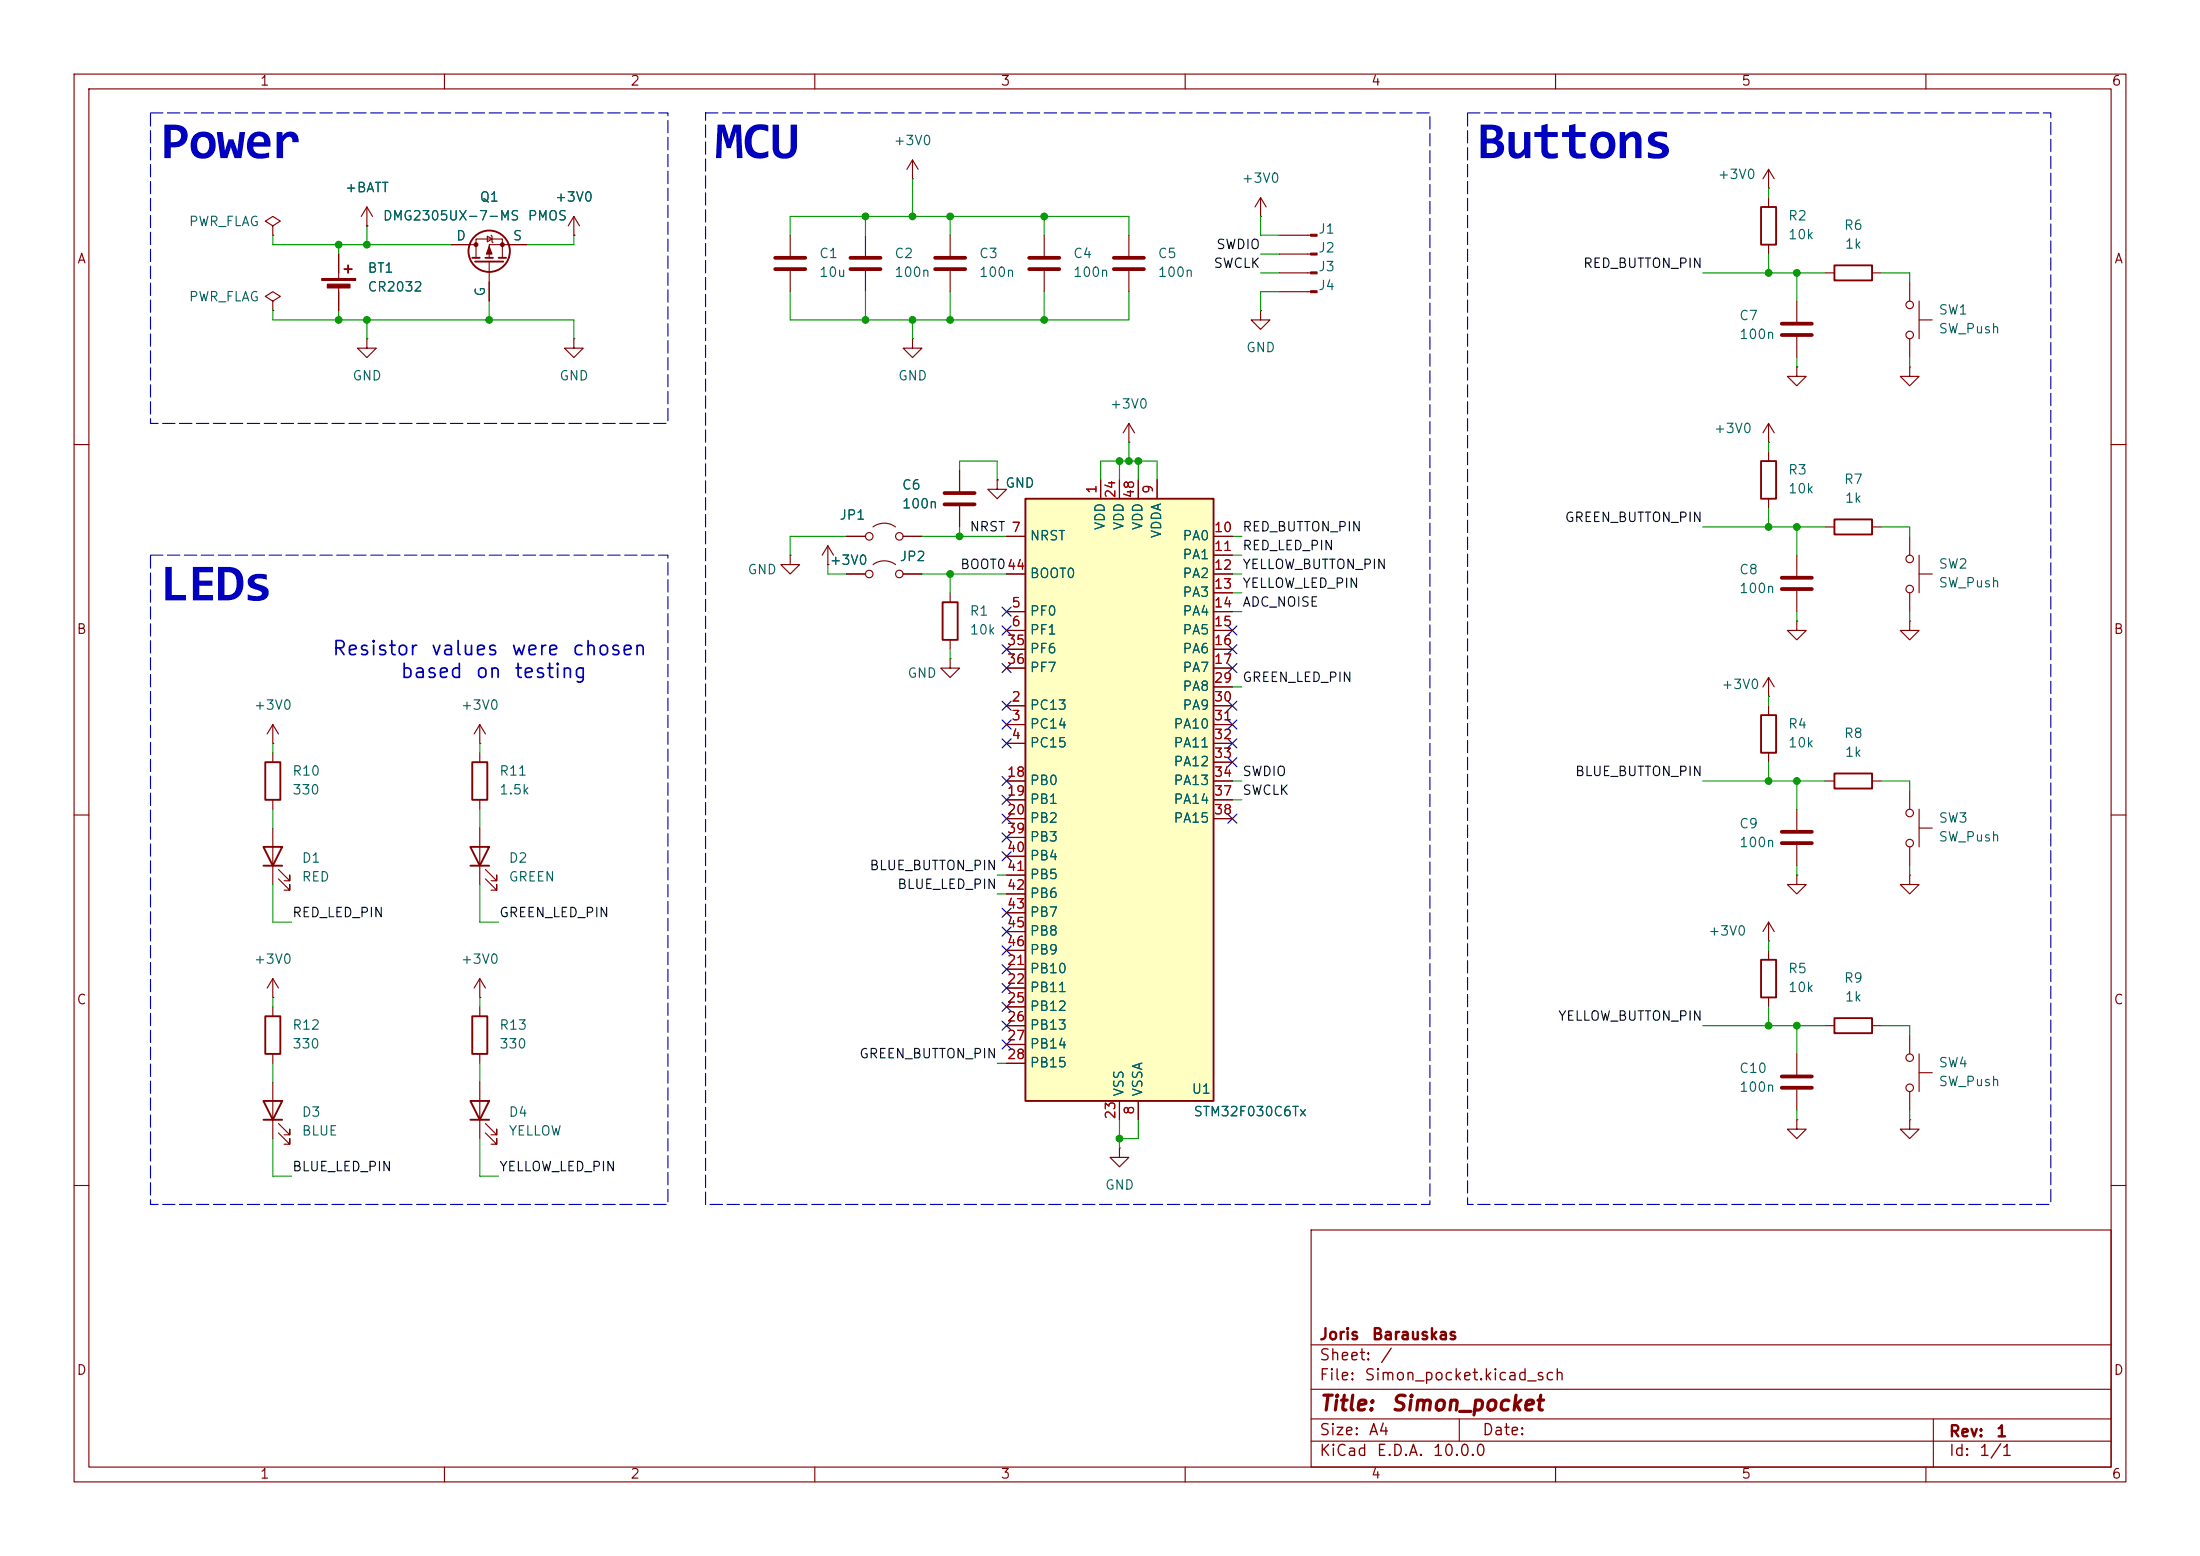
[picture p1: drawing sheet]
<svg xmlns="http://www.w3.org/2000/svg" width="297mm" height="210mm" viewBox="0 0 297 210" stroke-linecap="round" stroke-linejoin="round" font-family="sans-serif">
<g fill="none" stroke="#840000" stroke-width=".15">
<path d="M10 10h277v190h-277zM12 12h273v186h-273zM60 10v2M110 10v2M160 10v2M210 10v2M260 10v2M36.8 30.5l1-.7-1-.6-1 .6 1 .7v1.3M36.8 31.8h.1M45.7 34.3v3.3M45.7 38.6v3.3M49.5 30.5h.1"/>
<path d="M49.5 27.9l-.7 1.3M49.5 27.9l.8 1.3M49.5 27.9v2.6M61 33h3.3M64.3 34.8v-2.5h3.5v2.5M65.8 31.9l.6 .4-.6 .3zM66 35.3v5.3M66.3 31.8l.1 .1v.7l.1 .2M71.1 33h-5.1v1.8M77.5 31.8h.1M77.5 29.2l-.8 1.3M77.5 29.2l.7 1.3"/>
<path d="M77.5 29.2v2.6M106.7 31.8v2.7M106.7 36.6v2.8M116.8 31.8v2.7M116.8 36.6v2.8M123.2 24.1h.1M123.2 21.6l-.8 1.3M123.2 21.6l.8 1.3M123.2 21.6v2.5M128.3 31.8v2.7M128.3 36.6v2.8M141 31.8v2.7"/>
<path d="M141 36.6v2.8M170.2 29.2h.1M170.2 26.7l-.8 1.2M170.2 26.7l.7 1.2M170.2 26.7v2.5M172.7 31.8h4.2M172.7 36.8h4.2M172.7 34.3h4.2M172.7 39.4h4.2M238.8 25.4h.1M238.8 22.9v2.5M238.8 26.7v1.2"/>
<path d="M238.8 33v1.3M238.8 22.9l-.8 1.2M238.8 22.9l.7 1.2M246.4 36.8h1.2M252.7 36.8h1.3M257.8 38.1v2.5M49.5 45.7v1.3h1.3l-1.3 1.3-1.2-1.3h1.2M49.5 45.7h.1M77.5 45.7v1.3h1.2l-1.2 1.3-1.3-1.3h1.3M77.5 45.7h.1M123.2 45.7v1.3h1.3l-1.3 1.3-1.3-1.3h1.3M123.2 45.7h.1"/>
<path d="M152.4 59.7h.1M152.4 57.2l-.8 1.2M152.4 57.2l.8 1.2M152.4 57.2v2.5M170.2 41.9v1.3h1.2l-1.2 1.3-1.3-1.3h1.3M170.2 41.9h.1M238.8 59.7h.1M238.8 57.2v2.5M238.8 57.2l-.8 1.2M238.8 57.2l.7 1.2M242.6 49.5v1.3h1.2l-1.2 1.3-1.3-1.3h1.3M242.6 49.5h.1"/>
<path d="M242.6 40.6v2.8M242.6 45.5v2.8M257.8 49.5v1.3h1.3l-1.3 1.3-1.3-1.3h1.3M257.8 49.5h.1M257.8 45.7v2.6M259.1 40.6v5.1M259.1 43.2h1.8M10 60h2M106.7 74.9v1.3h1.2l-1.2 1.3-1.3-1.3h1.3M106.7 74.9h.1M114.3 77.5h2.5M117.9 76.2a2.54 2.54 0 0 1 3 0"/>
<path d="M121.9 77.5h2.6M129.5 63.5v2.8M129.5 68.3v2.8M134.6 64.8v1.2h1.3l-1.3 1.3-1.3-1.3h1.3M134.6 64.8h.1M238.8 61v1.2M238.8 67.3v1.3M242.6 74.9v2.8M242.6 79.8v2.8M246.4 71.1h1.2M252.7 71.1h1.3M257.8 72.4v2.5"/>
<path d="M259.1 77.5h1.8M259.1 74.9v5.1M285 60h2M128.3 88.9v1.3h1.2l-1.2 1.2-1.3-1.2h1.3M128.3 88.9h.1M128.3 80v1.3M128.3 86.4v1.2M238.8 94h.1M238.8 91.4v2.6M238.8 95.3v1.2M238.8 91.4l-.8 1.3M238.8 91.4l.7 1.3"/>
<path d="M242.6 83.8v1.3h1.2l-1.2 1.3-1.3-1.3h1.3M242.6 83.8h.1M257.8 83.8v1.3h1.3l-1.3 1.3-1.3-1.3h1.3M257.8 83.8h.1M257.8 80v2.6M10 110h2M238.8 101.6v1.3M242.6 118.1v1.3h1.2l-1.2 1.3-1.3-1.3h1.3M242.6 118.1h.1M242.6 109.2v2.8M242.6 114v2.8M246.4 105.4h1.2"/>
<path d="M252.7 105.4h1.3M257.8 118.1v1.3h1.3l-1.3 1.3-1.3-1.3h1.3M257.8 118.1h.1M257.8 106.7v2.5M257.8 114.3v2.5M259.1 109.2v5.1M259.1 111.8h1.8M285 110h2M64.8 134.6h.1M64.8 132.1l-.8 1.3M64.8 132.1l.7 1.3M64.8 132.1v2.5"/>
<path d="M64.8 135.9v1.3M238.8 127h.1M238.8 124.5v2.5M238.8 128.3v1.2M238.8 134.6v1.3M238.8 124.5l-.8 1.2M238.8 124.5l.7 1.2M246.4 138.4h1.2M252.7 138.4h1.3M257.8 139.7v2.5M64.8 142.2v1.3M151.1 154.9v1.3h1.3l-1.3 1.3-1.2-1.3h1.2"/>
<path d="M151.1 154.9h.1M242.6 151.1v1.3h1.2l-1.2 1.3-1.3-1.3h1.3M242.6 151.1h.1M242.6 142.2v2.8M242.6 147.1v2.8M257.8 151.1v1.3h1.3l-1.3 1.3-1.3-1.3h1.3M257.8 151.1h.1M257.8 147.3v2.6M259.1 144.8h1.8M259.1 142.2v5.1M10 160h2M177 166h108v32h-108z"/>
<path d="M285 160h2M60 198v2M110 198v2M160 198v2M177 194.5h108M177 191.5h108M177 187.5h108M177 181.5h108M197 191.5v3M210 198v2M260 198v2M261 191.5v6.5"/>
<circle cx="257.8" cy="45.2" r=".51"/>
<circle cx="257.8" cy="41.1" r=".51"/>
<circle cx="117.3" cy="77.5" r=".51"/>
<circle cx="121.4" cy="77.5" r=".51"/>
<circle cx="257.8" cy="79.5" r=".51"/>
<circle cx="257.8" cy="75.4" r=".51"/>
<circle cx="257.8" cy="109.7" r=".51"/>
<circle cx="257.8" cy="113.8" r=".51"/>
<circle cx="257.8" cy="146.8" r=".51"/>
<circle cx="257.8" cy="142.7" r=".51"/>
</g>
<g fill="none" stroke="#840000" stroke-width=".25">
<path d="M46.5 36.3h1M47 35.8v1M63.8 34.8h1M64.1 35.3h3.8M65.5 34.8h1M67.3 34.8h1M237.7 27.9h2.1v5.1h-2.1zM247.6 35.8h5.1v2h-5.1zM237.7 62.2h2.1v5.1h-2.1zM247.6 70.1h5.1v2h-5.1zM127.3 81.3h2v5.1h-2zM237.7 96.5h2.1v5.1h-2.1z"/>
<path d="M247.6 104.4h5.1v2h-5.1zM63.8 137.2h2v5h-2zM237.7 129.5h2.1v5.1h-2.1zM247.6 137.4h5.1v2h-5.1z"/>
<circle cx="66" cy="33.9" r="2.79"/>
</g>
<g fill="#840000" stroke="#840000" stroke-width=".15">
<path d="M176.9 31.6h.9v.3h-.9z"/>
<path d="M176.9 36.7h.9v.3h-.9z"/>
<path d="M176.9 34.2h.9v.2h-.9z"/>
<path d="M176.9 39.2h.9v.3h-.9z"/>
<path d="M66 33.3l.4 1h-.7z"/>
<path d="M43.4 37.6h4.6v.2h-4.6z"/>
<path d="M44.2 38.4h3v.5h-3z"/>
<circle cx="64.3" cy="33" r=".25"/>
<circle cx="67.8" cy="33" r=".25"/>
</g>
<g fill="none" stroke="#840000" stroke-width=".51">
<path d="M104.6 34.8h4.1M104.6 36.3h4.1M114.8 34.8h4.1M114.8 36.3h4.1M126.2 34.8h4.1M126.2 36.3h4.1M138.9 34.8h4.1M138.9 36.3h4.1M240.5 43.7h4.1M240.5 45.2h4.1M127.5 66.5h4.1M127.5 68.1h4.1"/>
<path d="M240.5 78h4.1M240.5 79.5h4.1M240.5 112.3h4.1M240.5 113.8h4.1M240.5 145.3h4.1M240.5 146.8h4.1"/>
</g>
<path d="M138.4 67.3h25.4v81.3h-25.4z" fill="#ffffc2"/>
<path d="M138.4 67.3h25.4v81.3h-25.4zM35.6 114.3h2.5l-1.3 2.5zM35.6 116.8h2.5M35.8 102.9h2v5.1h-2zM63.5 114.3h2.5l-1.2 2.5zM63.5 116.8h2.5M63.8 102.9h2v5.1h-2zM35.8 137.2h2v5h-2zM35.6 148.6h2.5l-1.3 2.5zM35.6 151.1h2.5M63.5 148.6h2.5l-1.2 2.5zM63.5 151.1h2.5" fill="none" stroke="#840000" stroke-width=".25"/>
<g fill="none" stroke="#840000" stroke-width=".15">
<path d="M45.7 34.3v2.5M45.7 39.4v2.5M49.5 30.5h.1M61 33h2.5M66 38.1v2.5M68.6 33h2.5M77.5 31.8h.1M152.4 31.8v2.7M152.4 36.6v2.8M36.8 40.6l1-.6-1-.6-1 .6 1 .6v1.3M36.8 41.9h.1M111.8 76.2h.1"/>
<path d="M111.8 73.7l-.8 1.2M111.8 73.7l.7 1.2M111.8 73.7v2.5M114.3 72.4h2.5M114.3 77.5h2.5M117.9 71.1a2.54 2.54 0 0 1 3 0M121.9 72.4h2.6M121.9 77.5h2.6M129.5 63.5v2.8M129.5 68.3v2.8M134.6 64.8h.1M135.9 72.4h2.5"/>
<path d="M135.9 77.5h2.5M148.6 64.8v2.5M151.1 64.8v2.5M153.7 64.8v2.5M156.2 64.8v2.5M163.8 72.4h2.6M163.8 74.9h2.6M163.8 77.5h2.6M36.8 97.8l-.7 1.3M36.8 97.8l.8 1.3M36.8 97.8v2.5M64.8 97.8v2.5"/>
<path d="M64.8 97.8l-.8 1.3M64.8 97.8l.7 1.3M135.9 95.3h2.5M135.9 97.8h2.5M135.9 82.6h2.5M135.9 85.1h2.5M135.9 87.6h2.5M135.9 90.2h2.5M163.8 95.3h2.6M163.8 97.8h2.6M163.8 82.6h2.6M163.8 85.1h2.6"/>
<path d="M163.8 80h2.6M163.8 87.6h2.6M163.8 90.2h2.6M163.8 92.7h2.6M36.8 100.3h.1M36.8 101.6v1.3M36.8 108v1.2M36.8 111.8v7.6M37.6 118.6l1.5 1.5v-.7v.7h-.7M37.6 117.3l1.5 1.6v-.8v.8h-.7M64.8 100.3h.1M64.8 101.6v1.3"/>
<path d="M64.8 108v1.2M64.8 111.8v7.6M65.5 118.6l1.6 1.5v-.7v.7h-.8M65.5 117.3l1.6 1.6v-.8v.8h-.8M135.9 100.3h2.5M135.9 105.4h2.5M135.9 108h2.5M135.9 110.5h2.5M135.9 113h2.5M135.9 115.6h2.5M135.9 118.1h2.5M163.8 100.3h2.6"/>
<path d="M163.8 105.4h2.6M163.8 108h2.6M163.8 110.5h2.6M163.8 102.9h2.6M36.8 134.6h.1M36.8 132.1v2.5M36.8 135.9v1.3M36.8 132.1l-.7 1.3M36.8 132.1l.8 1.3M135.9 130.8h2.5M135.9 133.4h2.5M135.9 135.9h2.5"/>
<path d="M135.9 138.4h2.5M135.9 120.7h2.5M135.9 123.2h2.5M135.9 125.7h2.5M135.9 128.3h2.5M36.8 142.2v1.3M36.8 146.1v7.6M37.6 152.9l1.5 1.5v-.7v.7h-.7M37.6 151.6l1.5 1.6v-.8v.8h-.7M64.8 146.1v7.6M65.5 152.9l1.6 1.5v-.7v.7h-.8M65.5 151.6l1.6 1.6v-.8v.8h-.8"/>
<path d="M135.9 141h2.5M135.9 143.5h2.5M151.1 148.6v2.5M153.7 148.6v2.5"/>
<circle cx="117.3" cy="72.4" r=".51"/>
<circle cx="121.4" cy="72.4" r=".51"/>
</g>
<path d="M150.4 34.8h4M150.4 36.3h4" fill="none" stroke="#840000" stroke-width=".51"/>
<g fill="none" stroke="#009600" stroke-width=".15">
<path d="M36.8 31.8v1.2h24.2M45.7 33v1.3M49.5 30.5v2.5M77.5 31.8v1.2h-6.4M106.7 31.8v-2.6h45.7v2.6M106.7 39.4v3.8h45.7v-3.8M116.8 29.2v2.6M116.8 39.4v3.8M123.2 24.1v5.1M128.3 29.2v2.6M128.3 39.4v3.8M141 29.2v2.6"/>
<path d="M141 39.4v3.8M170.2 29.2v2.6h2.5M170.2 34.3h2.5M170.2 36.8h2.5M172.7 39.4h-2.5v2.5M229.9 36.8h16.5M238.8 25.4v1.3M238.8 34.3v2.5M242.6 36.8v3.8M254 36.8h3.8v1.3M36.8 41.9v1.3h40.7v2.5M45.7 41.9v1.3"/>
<path d="M49.5 43.2v2.5M66 40.6v2.6M123.2 43.2v2.5M152.4 59.7v2.5M238.8 59.7v1.3M242.6 48.3v1.2M257.8 48.3v1.2M111.8 76.2v1.3h2.5M114.3 72.4h-7.6v2.5M124.5 77.5h11.4M124.5 72.4h11.4M128.3 77.5v2.5"/>
<path d="M129.5 63.5v-1.3h5.1v2.6M129.5 71.1v1.3M148.6 64.8v-2.6h7.6v2.6M151.1 62.2v2.6M153.7 62.2v2.6M166.4 77.5h1.2M166.4 74.9h1.2M166.4 72.4h1.2M229.9 71.1h16.5M238.8 68.6v2.5M242.6 71.1v3.8M254 71.1h3.8v1.3"/>
<path d="M128.3 87.6v1.3M166.4 92.7h1.2M166.4 82.6h1.2M166.4 80h1.2M238.8 94v1.3M242.6 82.6v1.2M257.8 82.6v1.2M36.8 100.3v1.3M36.8 109.2v2.6M36.8 119.4v5.1h2.6M64.8 100.3v1.3M64.8 109.2v2.6"/>
<path d="M64.8 119.4v5.1h2.5M134.6 118.1h1.3M166.4 105.4h1.2M166.4 108h1.2M229.9 105.4h16.5M238.8 102.9v2.5M242.6 105.4v3.8M242.6 116.8v1.3M254 105.4h3.8v1.3M257.8 116.8v1.3M36.8 134.6v1.3M64.8 134.6v1.3"/>
<path d="M134.6 120.7h1.3M229.9 138.4h16.5M238.8 127v1.3M238.8 135.9v2.5M242.6 138.4v3.8M254 138.4h3.8v1.3M36.8 143.5v2.6M36.8 153.7v5.1h2.6M64.8 143.5v2.6M64.8 153.7v5.1h2.5M134.6 143.5h1.3M151.1 151.1v3.8"/>
<path d="M153.7 151.1v2.6h-2.6M242.6 149.9v1.2M257.8 149.9v1.2"/>
</g>
<g fill="none" stroke="#000084" stroke-width=".15">
<path d="M135.3 84.5l1.2 1.2M135.3 81.9l1.2 1.3M135.3 87l1.2 1.2M135.3 94.6l1.2 1.3M135.3 97.2l1.2 1.2M135.3 99.7l1.2 1.2M135.3 89.6l1.2 1.2M136.5 84.5l-1.2 1.2M136.5 81.9l-1.2 1.3M136.5 87l-1.2 1.2M136.5 94.6l-1.2 1.3M136.5 97.2l-1.2 1.2"/>
<path d="M136.5 99.7l-1.2 1.2M136.5 89.6l-1.2 1.2M165.8 87l1.2 1.2M165.8 94.6l1.2 1.3M165.8 99.7l1.2 1.2M165.8 84.5l1.2 1.2M165.8 89.6l1.2 1.2M165.8 97.2l1.2 1.2M167 87l-1.2 1.2M167 99.7l-1.2 1.2M167 94.6l-1.2 1.3M167 84.5l-1.2 1.2"/>
<path d="M167 89.6l-1.2 1.2M167 97.2l-1.2 1.2M135.3 109.9l1.2 1.2M135.3 107.3l1.2 1.3M135.3 104.8l1.2 1.2M135.3 115l1.2 1.2M135.3 112.4l1.2 1.2M136.5 109.9l-1.2 1.2M136.5 107.3l-1.2 1.3M136.5 104.8l-1.2 1.2M136.5 115l-1.2 1.2M136.5 112.4l-1.2 1.2"/>
<path d="M165.8 102.3l1.2 1.2M165.8 109.9l1.2 1.2M167 109.9l-1.2 1.2M167 102.3l-1.2 1.2M135.3 127.7l1.2 1.2M135.3 125.1l1.2 1.2M135.3 135.3l1.2 1.2M135.3 130.2l1.2 1.2M135.3 137.8l1.2 1.2M135.3 132.7l1.2 1.3M135.3 122.6l1.2 1.2M136.5 127.7l-1.2 1.2"/>
<path d="M136.5 125.1l-1.2 1.2M136.5 135.3l-1.2 1.2M136.5 130.2l-1.2 1.2M136.5 137.8l-1.2 1.2M136.5 132.7l-1.2 1.3M136.5 122.6l-1.2 1.2M135.3 140.4l1.2 1.2M136.5 140.4l-1.2 1.2"/>
</g>
<path d="M20.3 15.2h69.9v42h-69.9zM95.2 15.2h97.8v147.4h-97.8zM198.1 15.2h78.8v147.4h-78.8zM20.3 74.9h69.9v87.7h-69.9z" fill="none" stroke="#0000c2" stroke-width=".15" stroke-dasharray="1.7 .6"/>
<g fill="#009600" stroke="#009600" stroke-width=".14">
<circle cx="238.8" cy="36.8" r=".46"/>
<circle cx="242.6" cy="36.8" r=".46"/>
<circle cx="116.8" cy="43.2" r=".46"/>
<circle cx="123.2" cy="43.2" r=".46"/>
<circle cx="128.3" cy="43.2" r=".46"/>
<circle cx="153.7" cy="62.2" r=".46"/>
<circle cx="151.1" cy="62.2" r=".46"/>
<circle cx="152.4" cy="62.2" r=".46"/>
<circle cx="141" cy="43.2" r=".46"/>
<circle cx="238.8" cy="71.1" r=".46"/>
<circle cx="242.6" cy="71.1" r=".46"/>
<circle cx="242.6" cy="105.4" r=".46"/>
<circle cx="238.8" cy="105.4" r=".46"/>
<circle cx="238.8" cy="138.4" r=".46"/>
<circle cx="242.6" cy="138.4" r=".46"/>
<circle cx="151.1" cy="153.7" r=".46"/>
<circle cx="123.2" cy="29.2" r=".46"/>
<circle cx="128.3" cy="29.2" r=".46"/>
<circle cx="116.8" cy="29.2" r=".46"/>
<circle cx="141" cy="29.2" r=".46"/>
<circle cx="128.3" cy="77.5" r=".46"/>
<circle cx="129.5" cy="72.4" r=".46"/>
<circle cx="45.7" cy="43.2" r=".46"/>
<circle cx="49.5" cy="33" r=".46"/>
<circle cx="49.5" cy="43.2" r=".46"/>
<circle cx="45.7" cy="33" r=".46"/>
<circle cx="66" cy="43.2" r=".46"/>
</g>
<g font-size="7.1" fill="#0000c2">
<text x="21.7" y="21.3">Power</text>
<text x="96.5" y="21.3">MCU</text>
<text x="199.4" y="21.3">Buttons</text>
<text x="21.7" y="81">LEDs</text>
</g>
<g font-size="2" fill="#840000">
<text x="178" y="190.9">Title:</text>
<text x="187.7" y="190.9">Simon_pocket</text>
</g>
<g font-size="1.9" fill="#0000c2">
<text x="44.7" y="88.9">Resistor</text>
<text x="58" y="88.9">values</text>
<text x="68.9" y="88.9">were</text>
<text x="77.1" y="88.9">chosen</text>
<text x="53.9" y="92">based</text>
<text x="64.1" y="92">on</text>
<text x="69.3" y="92">testing</text>
</g>
<g font-size="1.5" fill="#840000">
<text x="178" y="184">Sheet:</text>
<text x="178" y="181.2">Joris</text>
<text x="185.1" y="181.2">Barauskas</text>
<text x="186.2" y="184">/</text>
<text x="178" y="186.7">File:</text>
<text x="184.1" y="186.7">Simon_pocket.kicad_sch</text>
<text x="178" y="196.9">KiCad</text>
<text x="178" y="194.1">Size:</text>
<text x="184.7" y="194.1">A4</text>
<text x="185.7" y="196.9">E.D.A.</text>
<text x="193.3" y="196.9">10.0.0</text>
<text x="200" y="194.1">Date:</text>
<text x="263" y="194.3">Rev:</text>
<text x="263" y="196.9">Id:</text>
<text x="267.1" y="196.9">1/1</text>
<text x="269.4" y="194.3">1</text>
</g>
<g font-size="1.3" fill="#840000">
<text x="35" y="11.9">1</text>
<text x="85" y="11.9">2</text>
<text x="135" y="11.9">3</text>
<text x="185" y="11.9">4</text>
<text x="235" y="11.9">5</text>
<text x="285" y="11.9">6</text>
<text x="10.3" y="35.9">A</text>
<text x="285.3" y="35.9">A</text>
<text x="10.3" y="85.9">B</text>
<text x="285.3" y="85.9">B</text>
<text x="10.3" y="135.9">C</text>
<text x="285.3" y="135.9">C</text>
<text x="10.3" y="185.9">D</text>
<text x="285.3" y="185.9">D</text>
<text x="35" y="199.9">1</text>
<text x="85" y="199.9">2</text>
<text x="135" y="199.9">3</text>
<text x="185" y="199.9">4</text>
<text x="235" y="199.9">5</text>
<text x="285" y="199.9">6</text>
</g>
<g font-size="1.3" fill="#006464">
<text x="120.5" y="19.9">+3V0</text>
<text x="46.5" y="26.3">+BATT</text>
<text x="64.7" y="27.5">Q1</text>
<text x="74.8" y="27.5">+3V0</text>
<text x="167.5" y="25">+3V0</text>
<text x="231.8" y="24.5">+3V0</text>
<text x="25.4" y="30.8">PWR_FLAG</text>
<text x="51.6" y="30.1">DMG2305UX-7-MS</text>
<text x="61.5" y="32.8">D</text>
<text x="69.1" y="32.8">S</text>
<text x="71.2" y="30.1">PMOS</text>
<text x="110.5" y="35.2">C1</text>
<text x="120.7" y="35.2">C2</text>
<text x="132.1" y="35.2">C3</text>
<text x="144.8" y="35.2">C4</text>
<text x="156.2" y="35.2">C5</text>
<text x="177.9" y="31.9">J1</text>
<text x="177.9" y="34.4">J2</text>
<text x="241.3" y="30.1">R2</text>
<text x="241.3" y="32.6">10k</text>
<text x="248.8" y="31.3">R6</text>
<text x="249" y="33.9">1k</text>
<text x="25.4" y="41">PWR_FLAG</text>
<text x="49.5" y="37.1">BT1</text>
<text x="49.5" y="39.7">CR2032</text>
<text x="65.8" y="40.1" transform="rotate(-90 65.8 40.1)">G</text>
<text x="110.5" y="37.7">10u</text>
<text x="120.7" y="37.7">100n</text>
<text x="132.1" y="37.7">100n</text>
<text x="144.8" y="37.7">100n</text>
<text x="156.2" y="37.7">100n</text>
<text x="177.9" y="36.9">J3</text>
<text x="177.9" y="39.5">J4</text>
<text x="168.1" y="47.9">GND</text>
<text x="234.7" y="43.5">C7</text>
<text x="234.7" y="46.1">100n</text>
<text x="261.6" y="42.8">SW1</text>
<text x="261.6" y="45.3">SW_Push</text>
<text x="47.5" y="51.7">GND</text>
<text x="75.4" y="51.7">GND</text>
<text x="121.2" y="51.7">GND</text>
<text x="149.8" y="55.5">+3V0</text>
<text x="231.3" y="58.8">+3V0</text>
<text x="241.3" y="64.4">R3</text>
<text x="248.8" y="65.6">R7</text>
<text x="113.2" y="70.5">JP1</text>
<text x="121.7" y="66.4">C6</text>
<text x="121.7" y="68.9">100n</text>
<text x="135.6" y="66.1">GND</text>
<text x="149.5" y="71.6" transform="rotate(-90 149.5 71.6)">VDD</text>
<text x="152" y="71.6" transform="rotate(-90 152 71.6)">VDD</text>
<text x="154.5" y="71.6" transform="rotate(-90 154.5 71.6)">VDD</text>
<text x="241.3" y="66.9">10k</text>
<text x="249" y="68.2">1k</text>
<text x="100.8" y="77.8">GND</text>
<text x="111.9" y="76.6">+3V0</text>
<text x="121.4" y="76">JP2</text>
<text x="138.9" y="73.3">NRST</text>
<text x="157.1" y="72.7" transform="rotate(-90 157.1 72.7)">VDDA</text>
<text x="159.6" y="73.3">PA0</text>
<text x="159.6" y="75.8">PA1</text>
<text x="234.7" y="77.8">C8</text>
<text x="261.6" y="77.1">SW2</text>
<text x="130.8" y="83.4">R1</text>
<text x="138.9" y="83.4">PF0</text>
<text x="138.9" y="78.3">BOOT0</text>
<text x="159.6" y="78.3">PA2</text>
<text x="159.6" y="80.9">PA3</text>
<text x="159.6" y="83.4">PA4</text>
<text x="234.7" y="80.4">100n</text>
<text x="261.6" y="79.6">SW_Push</text>
<text x="130.8" y="86">10k</text>
<text x="138.9" y="86">PF1</text>
<text x="138.9" y="88.5">PF6</text>
<text x="159.6" y="86">PA5</text>
<text x="159.6" y="88.5">PA6</text>
<text x="122.4" y="91.8">GND</text>
<text x="138.9" y="91">PF7</text>
<text x="159.6" y="91">PA7</text>
<text x="159.6" y="93.6">PA8</text>
<text x="232.3" y="93.3">+3V0</text>
<text x="34.2" y="96.1">+3V0</text>
<text x="62.1" y="96.1">+3V0</text>
<text x="138.9" y="96.1">PC13</text>
<text x="138.9" y="98.7">PC14</text>
<text x="138.9" y="101.2">PC15</text>
<text x="158.3" y="98.7">PA10</text>
<text x="158.3" y="101.2">PA11</text>
<text x="159.6" y="96.1">PA9</text>
<text x="241.3" y="98.7">R4</text>
<text x="241.3" y="101.2">10k</text>
<text x="248.8" y="99.9">R8</text>
<text x="39.4" y="107.5">330</text>
<text x="39.4" y="105">R10</text>
<text x="67.3" y="107.5">1.5k</text>
<text x="67.3" y="105">R11</text>
<text x="138.9" y="106.3">PB0</text>
<text x="158.3" y="103.7">PA12</text>
<text x="158.3" y="106.3">PA13</text>
<text x="249" y="102.5">1k</text>
<text x="138.9" y="108.8">PB1</text>
<text x="138.9" y="111.4">PB2</text>
<text x="138.9" y="113.9">PB3</text>
<text x="158.3" y="108.8">PA14</text>
<text x="158.3" y="111.4">PA15</text>
<text x="234.7" y="112.1">C9</text>
<text x="261.6" y="111.4">SW3</text>
<text x="261.6" y="113.9">SW_Push</text>
<text x="40.6" y="116.8">D1</text>
<text x="40.6" y="119.3">RED</text>
<text x="68.6" y="116.8">D2</text>
<text x="68.6" y="119.3">GREEN</text>
<text x="138.9" y="116.4">PB4</text>
<text x="138.9" y="119">PB5</text>
<text x="234.7" y="114.7">100n</text>
<text x="138.9" y="121.5">PB6</text>
<text x="138.9" y="124.1">PB7</text>
<text x="34.2" y="130.4">+3V0</text>
<text x="62.1" y="130.4">+3V0</text>
<text x="138.9" y="131.7">PB10</text>
<text x="138.9" y="126.6">PB8</text>
<text x="138.9" y="129.1">PB9</text>
<text x="230.5" y="126.6">+3V0</text>
<text x="241.3" y="131.7">R5</text>
<text x="138.9" y="134.2">PB11</text>
<text x="138.9" y="136.8">PB12</text>
<text x="241.3" y="134.2">10k</text>
<text x="248.8" y="132.9">R9</text>
<text x="249" y="135.5">1k</text>
<text x="39.4" y="141.8">330</text>
<text x="39.4" y="139.3">R12</text>
<text x="67.3" y="141.8">330</text>
<text x="67.3" y="139.3">R13</text>
<text x="138.9" y="139.3">PB13</text>
<text x="138.9" y="141.8">PB14</text>
<text x="138.9" y="144.4">PB15</text>
<text x="152" y="148.1" transform="rotate(-90 152 148.1)">VSS</text>
<text x="154.5" y="148.1" transform="rotate(-90 154.5 148.1)">VSSA</text>
<text x="160.8" y="147.9">U1</text>
<text x="234.7" y="147.7">100n</text>
<text x="234.7" y="145.1">C10</text>
<text x="261.6" y="144.4">SW4</text>
<text x="261.6" y="146.9">SW_Push</text>
<text x="40.6" y="151">D3</text>
<text x="40.6" y="153.6">BLUE</text>
<text x="68.6" y="151">D4</text>
<text x="68.6" y="153.6">YELLOW</text>
<text x="161" y="151">STM32F030C6Tx</text>
<text x="149.1" y="160.9">GND</text>
</g>
<g font-size="1.3" fill="#0f0f0f">
<text x="164.1" y="33.9">SWDIO</text>
<text x="163.7" y="36.5">SWCLK</text>
<text x="213.6" y="36.5">RED_BUTTON_PIN</text>
<text x="211.2" y="70.8">GREEN_BUTTON_PIN</text>
<text x="129.5" y="77.1">BOOT044</text>
<text x="130.8" y="72">NRST 7</text>
<text x="167.6" y="72">RED_BUTTON_PIN</text>
<text x="167.6" y="77.1">YELLOW_BUTTON_PIN</text>
<text x="167.6" y="74.6">RED_LED_PIN</text>
<text x="167.6" y="79.7">YELLOW_LED_PIN</text>
<text x="167.6" y="82.2">ADC_NOISE</text>
<text x="167.6" y="92.4">GREEN_LED_PIN</text>
<text x="167.6" y="107.6">SWCLK</text>
<text x="167.6" y="105.1">SWDIO</text>
<text x="212.6" y="105.1">BLUE_BUTTON_PIN</text>
<text x="117.3" y="117.8">BLUE_BUTTON_PIN</text>
<text x="39.4" y="124.1">RED_LED_PIN</text>
<text x="67.3" y="124.1">GREEN_LED_PIN</text>
<text x="121.1" y="120.3">BLUE_LED_PIN</text>
<text x="115.9" y="143.2">GREEN_BUTTON_PIN</text>
<text x="210.3" y="138.1">YELLOW_BUTTON_PIN</text>
<text x="39.4" y="158.4">BLUE_LED_PIN</text>
<text x="67.3" y="158.4">YELLOW_LED_PIN</text>
</g>
<g font-size="1.3" fill="#a90000">
<text x="148.3" y="66.7" transform="rotate(-90 148.3 66.7)">1</text>
<text x="150.9" y="67.4" transform="rotate(-90 150.9 67.4)">24</text>
<text x="153.4" y="67.4" transform="rotate(-90 153.4 67.4)">48</text>
<text x="156" y="66.7" transform="rotate(-90 156 66.7)">9</text>
<text x="135.8" y="77.2">44</text>
<text x="136.5" y="72.1">7</text>
<text x="163.8" y="72.1">10</text>
<text x="163.8" y="74.7">11</text>
<text x="163.8" y="77.2">12</text>
<text x="136.5" y="82.3">5</text>
<text x="163.8" y="79.8">13</text>
<text x="163.8" y="82.3">14</text>
<text x="135.8" y="87.4">35</text>
<text x="135.8" y="89.9">36</text>
<text x="136.5" y="84.8">6</text>
<text x="163.8" y="84.8">15</text>
<text x="163.8" y="87.4">16</text>
<text x="163.8" y="89.9">17</text>
<text x="136.5" y="95">2</text>
<text x="163.8" y="92.5">29</text>
<text x="163.8" y="95">30</text>
<text x="136.5" y="97.5">3</text>
<text x="136.5" y="100.1">4</text>
<text x="163.8" y="97.5">31</text>
<text x="163.8" y="100.1">32</text>
<text x="135.8" y="105.2">18</text>
<text x="135.8" y="107.7">19</text>
<text x="163.8" y="102.6">33</text>
<text x="163.8" y="105.2">34</text>
<text x="163.8" y="107.7">37</text>
<text x="135.8" y="110.2">20</text>
<text x="135.8" y="112.8">39</text>
<text x="163.8" y="110.2">38</text>
<text x="135.8" y="115.3">40</text>
<text x="135.8" y="117.9">41</text>
<text x="135.8" y="120.4">42</text>
<text x="135.8" y="122.9">43</text>
<text x="135.8" y="125.5">45</text>
<text x="135.8" y="130.6">21</text>
<text x="135.8" y="128">46</text>
<text x="135.8" y="133.1">22</text>
<text x="135.8" y="135.6">25</text>
<text x="135.8" y="138.2">26</text>
<text x="135.8" y="140.7">27</text>
<text x="135.8" y="143.3">28</text>
<text x="150.9" y="151.2" transform="rotate(-90 150.9 151.2)">23</text>
<text x="153.4" y="150.6" transform="rotate(-90 153.4 150.6)">8</text>
</g>
</svg>
